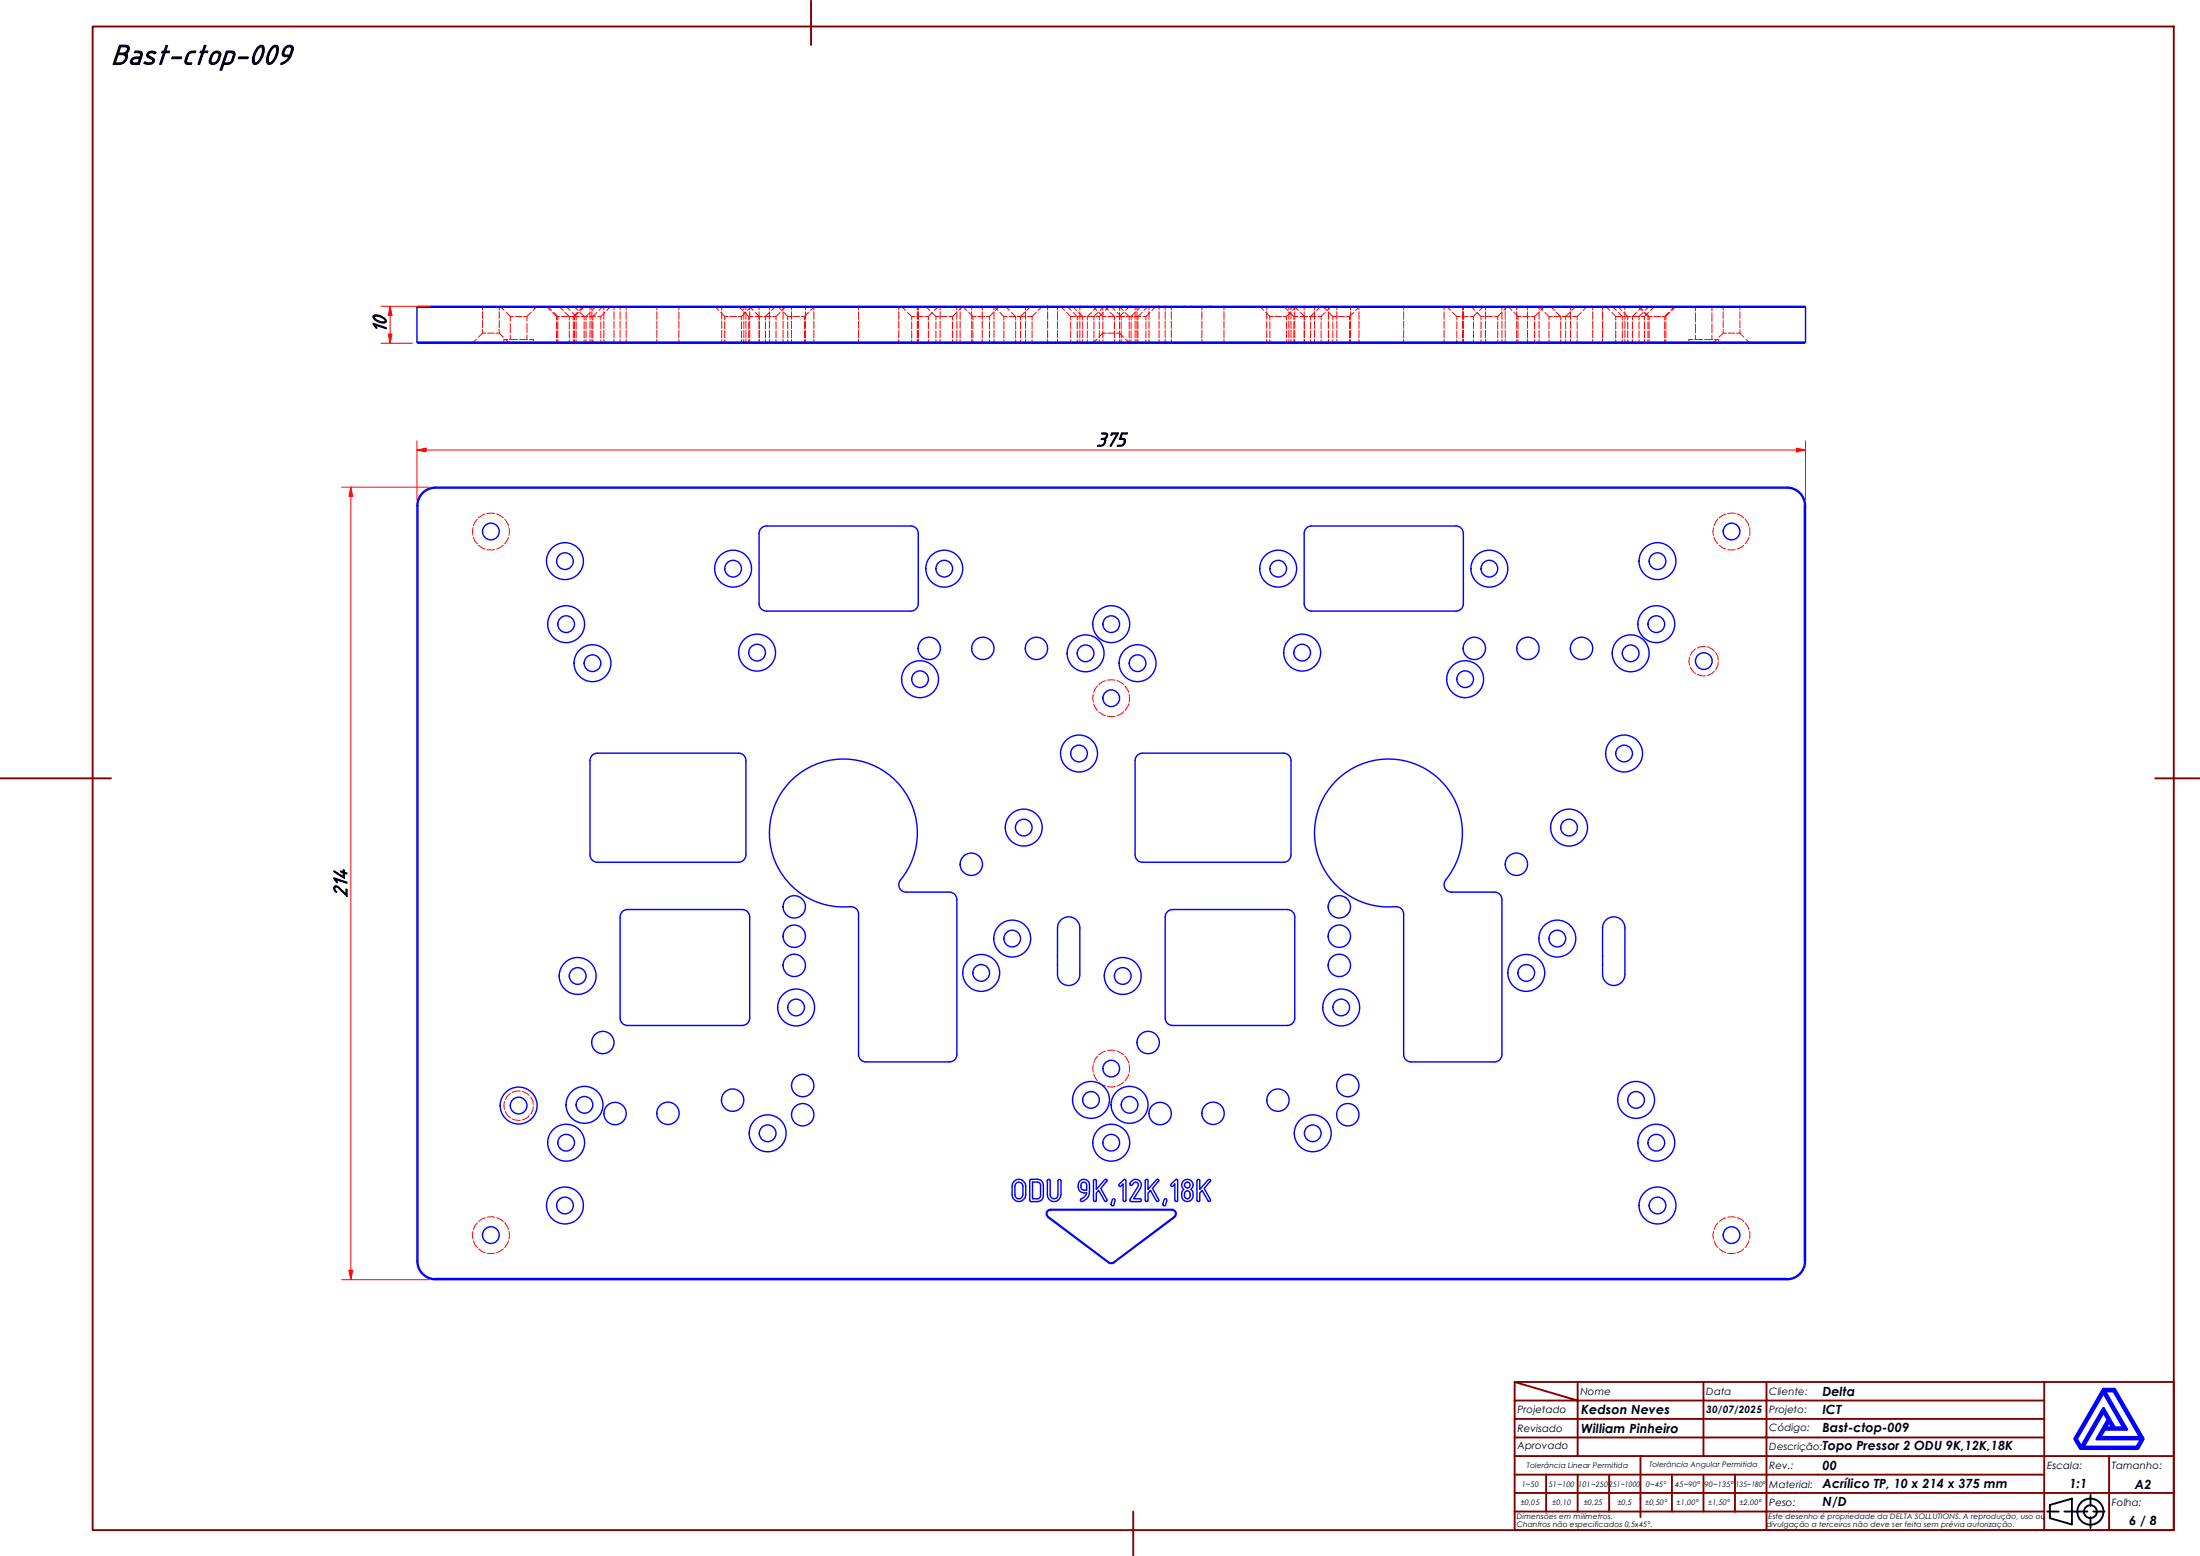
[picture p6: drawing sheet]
<svg xmlns="http://www.w3.org/2000/svg" width="594mm" height="420mm" viewBox="0 0 594 420" stroke-linecap="round" stroke-linejoin="round" font-family="sans-serif">
<!-- layer: Hidden (ABNT) -->
<g fill="none" stroke="#f00" stroke-width=".27">
<path d="M128.7 91.6l-1.1 1.1M130.3 90h.9M130.3 90l-1.1 1M130.3 82.7v1M130.3 84.2v1.9M130.3 86.6v1.9M130.3 89v1M131.6 90h1.9M133.9 90h.9M134.8 90l1.1 1M134.8 82.7v1M134.8 84.2v1.9"/>
<path d="M134.8 86.6v1.9M134.8 89v1M135.1 82.7l1 1.1M136.1 92.4v.3M136.5 91.6l1 1.1M136.7 84.4l1.1 1M137.1 91.7h-1v.4M137.7 91.7h2.1M137.8 85.4h.9M137.8 85.4v1.3M137.8 87.4v2.4M137.8 90.5v1.2"/>
<path d="M139.2 85.4h1.8M140.3 91.7h2.1M141.4 85.4h.9M142.3 85.4v1.3M142.3 87.4v2.4M142.3 90.5v1.2M143 91.7h1.1v.4M143.4 84.4l-1.1 1M144.1 92.4v.3M145 82.7l-1 1.1M147.6 82.7l1.1 1.1M147.9 82.7l1.1 1.1"/>
<path d="M149.2 84.4l1.1 1M149.5 84.4l1.1 1v1M150.3 85.4h.9M150.3 85.4v1M150.3 86.9v1.9M150.3 89.3v1.9M150.3 91.7v1M150.6 86.9v1.9M150.6 89.3v1.9M150.6 91.7v1M150.9 82.7l1.2 1.1M151.6 85.4h1.9"/>
<path d="M152.6 84.4l1.1 1v1M152.8 82.7l1.1 1.1M153.7 86.9v1.9M153.7 89.3v1.9M153.7 91.7v1M153.9 85.4h1.4M154.5 84.4l1.1 1v1M154.8 86.9v1.9M154.8 89.3v1.9M154.8 91.7v1M154.9 82.7l1.2 1.1M155.1 86.9v1.9"/>
<path d="M155.1 89.3v1.9M155.1 91.7v1M155.4 85.4h1.1M155.6 86.9v1.9M155.6 89.3v1.9M155.6 91.7v1M155.9 84.4l-1.1 1v1M156.2 84.4l-1.1 1v1M156.6 84.4l1.1 1v1M156.9 85.4h1.8M157.5 82.7l-1 1.1M157.7 86.9v1.9"/>
<path d="M157.7 89.3v1.9M157.7 91.7v1M157.9 82.7l-1.1 1.1M158.2 86.9v1.9M158.2 89.3v1.9M158.2 91.7v1M159.2 85.4h1.6M159.3 82.7v1M159.3 84.2v2M159.3 86.7v2M159.3 89.2v2M159.3 91.7v1"/>
<path d="M159.3 84.4l-1.1 1v1M159.8 82.7v1M159.8 84.2v2M159.8 86.7v2M159.8 89.2v2M159.8 91.7v1M160.1 86.9v1.9M160.1 89.3v1.9M160.1 91.7v1M161 82.7l-1.1 1.1M161.2 84.4l-1.1 1v1M161.5 85.4h.7"/>
<path d="M162.2 85.4v1M162.2 86.9v1.9M162.2 89.3v1.9M162.2 91.7v1M162.8 82.7l-1.1 1.1M163.1 82.7v1M163.1 84.2v2M163.1 86.7v2M163.1 89.2v2M163.1 91.7v1M163.3 84.4l-1.1 1M165 82.7l-1.2 1.1"/>
<path d="M165.8 82.7v1M165.8 84.2v2M165.8 86.7v2M165.8 89.2v2M165.8 91.7v1M167.4 82.7v1M167.4 84.2v2M167.4 86.7v2M167.4 89.2v2M167.4 91.7v1M169.1 82.7v1M169.1 84.2v2"/>
<path d="M169.1 86.7v2M169.1 89.2v2M169.1 91.7v1M177.4 82.7v1M177.4 84.2v2M177.4 86.7v2M177.4 89.2v2M177.4 91.7v1M183.3 82.7v1M183.3 84.2v2M183.3 86.7v2M183.3 89.2v2"/>
<path d="M183.3 91.7v1M193 82.7l1.1 1.1M194.6 84.4l1.1 1M194.9 82.7v1M194.9 84.2v2M194.9 86.7v2M194.9 89.2v2M194.9 91.7v1M195.7 85.4h.9M195.7 85.4v1M195.7 86.9v1.9M195.7 89.3v1.9"/>
<path d="M195.7 91.7v1M197 85.4h1.9M199.3 85.4h.9M199.4 82.7l1.1 1.1M200.2 85.4v1M200.2 86.9v1.9M200.2 89.3v1.9M200.2 91.7v1M200.9 82.7v1M200.9 84.2v2M200.9 86.7v2M200.9 89.2v2"/>
<path d="M200.9 91.7v1M201 84.4l1.2 1M201.3 84.4l-1.1 1M201.4 82.7v1M201.4 84.2v2M201.4 86.7v2M201.4 89.2v2M201.4 91.7v1M202.2 85.4h1.1M202.2 85.4v1M202.2 86.9v1.9M202.2 89.3v1.9"/>
<path d="M202.2 91.7v1M202.3 82.7l1.1 1.1M202.4 82.7v1M202.4 84.2v2M202.4 86.7v2M202.4 89.2v2M202.4 91.7v1M202.9 82.7l-1 1.1M203.9 85.4h2M204 84.4l1 1v1M205 82.7v1M205 84.2v2"/>
<path d="M205 86.7v2M205 89.2v2M205 91.7v1M205 86.9v1.9M205 89.3v1.9M206.4 85.4h1.8M206.7 86.9v1.9M206.7 89.3v1.9M206.7 91.7v1M207.8 84.4l-1.1 1v1M207.8 82.7v1M207.8 84.2v2"/>
<path d="M207.8 86.7v2M207.8 89.2v2M207.8 91.7v1M208.7 85.4h.8M209.4 82.7l-1.1 1.1M209.5 85.4v1M209.5 86.9v1.9M209.5 89.3v1.9M209.5 91.7v1M210 82.7l1.1 1.1M210.6 84.4l-1.1 1M211.5 82.7v1"/>
<path d="M211.5 84.2v2M211.5 86.7v2M211.5 89.2v2M211.5 91.7v1M211.6 84.4l1.1 1M212.3 82.7l-1.1 1.1M212.7 85.4h.9M212.7 85.4v1M212.7 86.9v1.9M212.7 89.3v1.9M212.7 91.7v1M213.7 82.7v1"/>
<path d="M213.7 84.2v2M213.7 86.7v2M213.7 89.2v2M213.7 91.7v1M214.1 85.4h1.8M216.3 85.4h.9M217.2 85.4v1M217.2 86.9v1.9M217.2 89.3v1.9M217.2 91.7v1M217.5 82.7v1M217.5 84.2v2"/>
<path d="M217.5 86.7v2M217.5 89.2v2M217.5 91.7v1M218.3 84.4l-1.1 1M219.8 82.7v1M219.8 84.2v2M219.8 86.7v2M219.8 89.2v2M219.8 91.7v1M220 82.7l-1.1 1.1M231.8 82.7v1M231.8 84.2v2"/>
<path d="M231.8 86.7v2M231.8 89.2v2M231.8 91.7v1M242.7 82.7v1M242.7 84.2v2M242.7 86.7v2M242.7 89.2v2M242.7 91.7v1M243.4 82.7l1.1 1.1M245 84.4l1.2 1M246.2 85.4h.9M246.2 85.4v1"/>
<path d="M246.2 86.9v1.9M246.2 89.3v1.9M246.2 91.7v1M247.5 85.4h1.8M247.7 82.7v1M247.7 84.2v2M247.7 86.7v2M247.7 89.2v2M247.7 91.7v1M247.9 82.7v1M247.9 84.2v2M247.9 86.7v2"/>
<path d="M247.9 89.2v2M247.9 91.7v1M248 82.7v1M248 84.2v2M248 86.7v2M248 89.2v2M248 91.7v1M249.7 85.4h1M249.9 82.7l1.2 1.1M250.7 85.4v1M250.7 86.9v1.9M250.7 89.3v1.9"/>
<path d="M250.7 91.7v1M251.6 84.4l1.1 1M251.8 84.4l-1.1 1M252.7 85.4h.9M252.7 85.4v1M252.7 86.9v1.9M252.7 89.3v1.9M252.7 91.7v1M253.4 82.7l-1.1 1.1M253.9 82.7v1M253.9 84.2v2M253.9 86.7v2"/>
<path d="M253.9 89.2v2M253.9 91.7v1M254.1 85.4h1.7M256.3 85.4h.9M257.2 85.4v1M257.2 86.9v1.9M257.2 89.3v1.9M257.2 91.7v1M258.3 84.4l-1.1 1M258.4 82.7v1M258.4 84.2v2M258.4 86.7v2"/>
<path d="M258.4 89.2v2M258.4 91.7v1M258.9 83.8l1.1-1.1 1 1.1M259.3 82.7v1M259.3 84.2v2M259.3 86.7v2M259.3 89.2v2M259.3 91.7v1M261.6 84.4l1.1 1M262.4 82.7v1M262.4 84.2v2M262.4 86.7v2"/>
<path d="M262.4 89.2v2M262.4 91.7v1M262.7 85.4h.9M262.7 85.4v1M262.7 86.9v1.9M262.7 89.3v1.9M262.7 91.7v1M264 85.4h1.9M265.2 82.7v1M265.2 84.2v2M265.2 86.7v2M265.2 89.2v2"/>
<path d="M265.2 91.7v1M266.3 85.4h.9M267.2 85.4v1M267.2 86.9v1.9M267.2 89.3v1.9M267.2 91.7v1M268.3 84.4l-1.1 1M268.4 82.7l1 1.1M268.4 82.7v1M268.4 84.2v2M268.4 86.7v2M268.4 89.2v2"/>
<path d="M268.4 91.7v1M269.9 82.7l-1 1.1M270 84.4l1.1 1M271.1 85.4h.9M271.1 85.4v1M271.1 86.9v1.9M271.1 89.3v1.9M271.1 91.7v1M271.5 82.7l1.1 1.1M272.5 85.4h1.8M273.1 84.4l1.2 1M273.3 82.8h.1"/>
<path d="M273.3 82.7h.1M273.3 82.8h.6M274.1 82.8h.1M274.1 82.7h.1M274.3 85.4v1M274.3 86.9v1.9M274.3 89.3v1.9M274.3 91.7v1M274.5 82.8h1.3M274.7 85.4h2.2M275.6 86.9v1.9M275.6 89.3v1.9"/>
<path d="M275.6 91.7v1M276.2 82.8h.1M276.2 82.7h.1M276.4 82.8h.6M276.7 84.4l-1.1 1v1M276.9 82.7v1M276.9 84.2v2M276.9 86.7v2M276.9 89.2v2M276.9 91.7v1M277 82.8h.1M277 82.7h.1"/>
<path d="M277.5 85.4h1.2M278.1 82.8h.1M278.1 82.7h.1M278.3 82.8h.7M278.3 82.7l-1.1 1.1M278.7 85.4v1M278.7 86.9v1.9M278.7 89.3v1.9M278.7 91.7v1M278.8 82.8h.1M278.8 82.7h.1M279.6 82.8h1.1"/>
<path d="M279.8 84.4l-1.1 1M281 82.8h.1M281 82.7h.1M281.2 82.8h.5M281.5 82.7l-1.1 1.1M281.7 82.8h.1M281.7 82.7h.1M282.4 82.8h.1M282.4 82.7h.1M282.4 82.8h.2M282.6 82.8h.1M282.6 82.7h.1"/>
<path d="M282.8 82.8h1.2M282.8 82.8h.1M282.8 82.7h.1M282.9 82.7v1M282.9 84.2v2M282.9 86.7v2M282.9 89.2v2M282.9 91.7v1M283.6 82.8h.1M283.6 82.7h.1M284.6 82.8h2.2M285.6 82.7v1"/>
<path d="M285.6 84.2v2M285.6 86.7v2M285.6 89.2v2M285.6 91.7v1M285.7 82.8h.1M285.7 82.7h.1M286.4 82.7l1.1 1.1M286.5 82.8h.1M286.5 82.7h.1M287.3 82.8h2.2M288 84.4l1.1 1M288.2 82.7l1 1.1"/>
<path d="M289.1 85.4h1.3M289.1 85.4v1M289.1 86.9v1.9M289.1 89.3v1.9M289.1 91.7v1M289.6 82.7l1.1 1.1M289.8 84.4l1.1 1v1M290.1 82.8h2.1M290.9 86.9v1.9M290.9 89.3v1.9M290.9 91.7v1M291.1 85.4h2.1"/>
<path d="M291.1 82.8h.1M291.1 82.7h.1M291.3 84.4l1.1 1v1M291.6 82.7v1M291.6 84.2v2M291.6 86.7v2M291.6 89.2v2M291.6 91.7v1M291.7 82.8h.1M291.7 82.7h.1M291.9 82.8h.1M291.9 82.7h.1"/>
<path d="M292.4 86.9v1.9M292.4 89.3v1.9M292.4 91.7v1M292.8 82.8h2.2M293.4 82.8h.1M293.4 82.7h.1M293.6 86.9v1.9M293.6 89.3v1.9M293.6 91.7v1M293.7 85.4h1.8M294.2 82.8h.1M294.2 82.7h.1"/>
<path d="M294.8 84.4l-1.2 1v1M295.1 82.7l1.1 1.1M295.3 82.8h.1M295.3 82.7h.1M295.4 86.9v1.9M295.4 89.3v1.9M295.4 91.7v1M295.5 82.8h2.2M296 85.4h.9M296 82.8h.1M296 82.7h.1M296.2 91.6l-1.1 1.1"/>
<path d="M296.4 82.7l-1.1 1.1M296.5 84.4l-1.1 1v1M296.7 82.8h.1M296.7 82.7h.1M296.7 84.4l1.1 1h.9M296.9 85.4v1M296.9 86.9v1.9M296.9 89.3v1.9M296.9 91.7v1M297.1 83.8l1-1.1 1.2 1.1M297.2 82.8h.1M297.2 82.7h.1"/>
<path d="M297.8 82.7v1.1M297.8 84.4v2M297.8 86.9v1.9M297.8 89.3v1.9M297.8 91.7v1M297.9 84.4l-1 1M298.3 82.8h.1M298.3 82.7h.1M298.3 82.8h1.5M298.7 82.8h.1M298.7 82.7h.1M298.7 90h-.9l-1.1 1"/>
<path d="M298.9 82.8h.1M298.9 82.7h.1M299 82.8h.1M299 82.7h.1M299.1 85.4h1.9M299.1 90h1.9M299.6 82.7l-1.1 1.1M299.8 84.4l1.1 1v1M300 82.8h.1M300 82.7h.1M300 82.7l1.1 1.1M300.3 82.8h1.6"/>
<path d="M300.4 82.8h.1M300.4 82.7h.1M300.9 86.9v1.9M300.9 89.3v1.9M300.9 91.7v1M301.1 82.8h.1M301.1 82.7h.1M301.4 85.4h1.1M301.4 90h.9l1.1 1M301.7 84.4l1.1 1v1M302.1 82.8h.1M302.1 82.7h.1"/>
<path d="M302.1 82.7l1.2 1.1M302.3 82.7v1.1M302.3 84.4v2M302.3 86.9v1.9M302.3 89.3v1.9M302.3 91.7v1M302.5 82.8h2.1M302.6 85.4h1.1M302.8 82.8h.1M302.8 82.7h.1M302.8 86.9v1.9M302.8 89.3v1.9"/>
<path d="M302.8 91.7v1M303.3 82.8h.1M303.3 82.7h.1M303.4 84.4l-1.1 1M303.8 84.4l1.1 1v1M304 91.6l1.1 1.1M304 82.8h.1M304 82.7h.1M304.2 85.4h1.7M304.9 86.9v1.9M304.9 89.3v1.9M304.9 91.7v1"/>
<path d="M305.1 82.7l-1.1 1.1M305.1 82.8h.1M305.1 82.7h.1M305.2 82.8h.1M305.2 82.7h.1M305.2 82.8h2.1M305.4 86.9v1.9M305.4 89.3v1.9M305.4 91.7v1M306.1 82.8h.1M306.1 82.7h.1M306.4 85.4h1.6"/>
<path d="M306.5 82.7v1M306.5 84.2v2M306.5 86.7v2M306.5 89.2v2M306.5 91.7v1M306.5 84.4l-1.1 1v1M307 82.7v1M307 84.2v2M307 86.7v2M307 89.2v2M307 91.7v1M307.3 86.9v1.9"/>
<path d="M307.3 89.3v1.9M307.3 91.7v1M307.4 82.8h.1M307.4 82.7h.1M307.9 82.8h2.2M308.2 82.7l-1.1 1.1M308.2 82.8h.1M308.2 82.7h.1M308.4 84.4l-1.1 1v1M308.7 85.4h.7M309.2 82.8h.1M309.2 82.7h.1"/>
<path d="M309.4 85.4v1M309.4 86.9v1.9M309.4 89.3v1.9M309.4 91.7v1M310 82.8h.1M310 82.7h.1M310.1 82.7l-1.2 1.1M310.3 82.7v1M310.3 84.2v2M310.3 86.7v2M310.3 89.2v2M310.3 91.7v1"/>
<path d="M310.5 84.4l-1.1 1M310.6 82.8h.1M310.6 82.7h.1M310.6 82.8h2.2M311.2 82.8h.1M311.2 82.7h.1M312.2 82.7l-1.1 1.1M312.2 82.8h.1M312.2 82.7h.1M312.7 82.8h.1M312.7 82.7h.1M312.9 82.8h.1"/>
<path d="M312.9 82.7h.1M313 82.7v1M313 84.2v2M313 86.7v2M313 89.2v2M313 91.7v1M313.4 82.8h2.1M314 82.8h.1M314 82.7h.1M314.3 82.8h.1M314.3 82.7h.1M314.6 82.7v1"/>
<path d="M314.6 84.2v2M314.6 86.7v2M314.6 89.2v2M314.6 91.7v1M315.1 82.8h.1M315.1 82.7h.1M316.1 82.8h.1M316.1 82.7h.1M316.1 82.8h1.3M316.3 82.7v1M316.3 84.2v2M316.3 86.7v2"/>
<path d="M316.3 89.2v2M316.3 91.7v1M316.7 82.8h.1M316.7 82.7h.1M317.2 82.8h.1M317.2 82.7h.1M317.4 82.8h.1M317.4 82.7h.1M317.5 82.8h.3M317.7 82.8h.1M317.7 82.7h.1M317.9 82.8h.1"/>
<path d="M318 82.7h.1M319.1 82.8h.1M319.1 82.7h.1M319.1 82.8h.5M319.7 82.8h.1M319.7 82.7h.1M319.8 82.8h.1M319.8 82.7h.1M320.1 82.8h1M321.4 82.8h.1M321.4 82.7h.1M321.6 82.8h.1"/>
<path d="M321.6 82.7h.1M321.6 82.8h.6M322.2 82.8h.1M322.2 82.7h.1M323.2 82.8h.1M323.2 82.7h.1M323.5 82.8h.2M323.8 82.8h.4M324 82.8h.1M324 82.7h.1M324.4 82.8h.8M324.5 82.7v1"/>
<path d="M324.5 84.2v2M324.5 86.7v2M324.5 89.2v2M324.5 91.7v1M324.6 82.8h.1M324.6 82.7h.1M325.2 82.8h.1M325.2 82.7h.1M325.7 82.8h.6M326.2 82.8h.1M326.2 82.7h.1M326.4 82.8h.2"/>
<path d="M326.6 82.8h.1M326.6 82.7h.1M326.8 82.8h.1M326.8 82.7h.1M326.9 82.8h.1M326.9 82.7h.1M330.5 82.7v1M330.5 84.2v2M330.5 86.7v2M330.5 89.2v2M330.5 91.7v1M340.2 82.7l1 1.1"/>
<path d="M341.8 84.4l1.1 1M342.1 82.7v1M342.1 84.2v2M342.1 86.7v2M342.1 89.2v2M342.1 91.7v1M342.9 85.4h.9M342.9 85.4v1M342.9 86.9v1.9M342.9 89.3v1.9M342.9 91.7v1M344.2 85.4h1.9"/>
<path d="M346.5 85.4h.9M346.6 82.7l1.1 1.1M347.4 85.4v1M347.4 86.9v1.9M347.4 89.3v1.9M347.4 91.7v1M348 82.7v1M348 84.2v2M348 86.7v2M348 89.2v2M348 91.7v1M348.2 84.4l1.2 1"/>
<path d="M348.5 84.4l-1.1 1M348.6 82.7v1M348.6 84.2v2M348.6 86.7v2M348.6 89.2v2M348.6 91.7v1M349.4 85.4h1.1M349.4 85.4v1M349.4 86.9v1.9M349.4 89.3v1.9M349.4 91.7v1M349.5 82.7l1.1 1.1"/>
<path d="M349.6 82.7v1M349.6 84.2v2M349.6 86.7v2M349.6 89.2v2M349.6 91.7v1M350.1 82.7l-1 1.1M351.1 85.4h2M351.2 84.4l1 1v1M352.2 82.7v1M352.2 84.2v2M352.2 86.7v2M352.2 89.2v2"/>
<path d="M352.2 91.7v1M352.2 86.9v1.9M352.2 89.3v1.9M353.6 85.4h1.8M353.9 86.9v1.9M353.9 89.3v1.9M353.9 91.7v1M355 82.7v1M355 84.2v2M355 86.7v2M355 89.2v2M355 91.7v1"/>
<path d="M355 84.4l-1.1 1v1M355.9 85.4h.8M356.6 82.7l-1.1 1.1M356.7 85.4v1M356.7 86.9v1.9M356.7 89.3v1.9M356.7 91.7v1M357.2 82.7l1.1 1.1M357.8 84.4l-1.1 1M358.7 82.7v1M358.7 84.2v2M358.7 86.7v2"/>
<path d="M358.7 89.2v2M358.7 91.7v1M358.8 84.4l1.1 1M359.5 82.7l-1.1 1.1M359.9 85.4h1M359.9 85.4v1M359.9 86.9v1.9M359.9 89.3v1.9M359.9 91.7v1M361 82.7v1M361 84.2v2M361 86.7v2"/>
<path d="M361 89.2v2M361 91.7v1M361.3 85.4h1.8M363.5 85.4h.9M364.4 85.4v1M364.4 86.9v1.9M364.4 89.3v1.9M364.4 91.7v1M364.7 82.7v1M364.7 84.2v2M364.7 86.7v2M364.7 89.2v2"/>
<path d="M364.7 91.7v1M365.6 84.4l-1.2 1M367 82.7v1M367 84.2v2M367 86.7v2M367 89.2v2M367 91.7v1M367.2 82.7l-1.1 1.1M379 82.7v1M379 84.2v2M379 86.7v2M379 89.2v2"/>
<path d="M379 91.7v1M390 82.7v1M390 84.2v2M390 86.7v2M390 89.2v2M390 91.7v1M390.7 82.7l1 1.1M392.2 84.4l1.2 1M393.4 85.4h.9M393.4 85.4v1M393.4 86.9v1.9M393.4 89.3v1.9"/>
<path d="M393.4 91.7v1M394.7 85.4h1.8M395 82.7v1M395 84.2v2M395 86.7v2M395 89.2v2M395 91.7v1M395.1 82.7v1M395.1 84.2v2M395.1 86.7v2M395.1 89.2v2M395.1 91.7v1"/>
<path d="M397 85.4h.9M397.2 82.7l1.1 1.1M397.9 85.4v1M397.9 86.9v1.9M397.9 89.3v1.9M397.9 91.7v1M398.8 84.4l1.1 1M399 84.4l-1.1 1M399.9 85.4h.9M399.9 85.4v1M399.9 86.9v1.9M399.9 89.3v1.9"/>
<path d="M399.9 91.7v1M400.6 82.7l-1.1 1.1M401.1 82.7v1M401.1 84.2v2M401.1 86.7v2M401.1 89.2v2M401.1 91.7v1M401.3 85.4h1.7M403.5 85.4h.9M404.4 85.4v1M404.4 86.9v1.9M404.4 89.3v1.9"/>
<path d="M404.4 91.7v1M405.5 84.4l-1.1 1M405.6 82.7v1M405.6 84.2v2M405.6 86.7v2M405.6 89.2v2M405.6 91.7v1M406.1 83.8l1.1-1.1 1 1.1M406.5 82.7v1M406.5 84.2v2M406.5 86.7v2M406.5 89.2v2"/>
<path d="M406.5 91.7v1M408.8 84.4l1.1 1M409.6 82.7v1M409.6 84.2v2M409.6 86.7v2M409.6 89.2v2M409.6 91.7v1M409.9 85.4h.9M409.9 85.4v1M409.9 86.9v1.9M409.9 89.3v1.9M409.9 91.7v1"/>
<path d="M411.2 85.4h1.9M412.5 82.7v1M412.5 84.2v2M412.5 86.7v2M412.5 89.2v2M412.5 91.7v1M413.5 85.4h.9M414.4 85.4v1M414.4 86.9v1.9M414.4 89.3v1.9M414.4 91.7v1M415.5 84.4l-1.1 1"/>
<path d="M415.5 82.7l1.1 1.1M415.6 82.7v1M415.6 84.2v2M415.6 86.7v2M415.6 89.2v2M415.6 91.7v1M417.1 82.7l-1 1.1M417.2 84.4l1.1 1M418.3 85.4h.9M418.3 85.4v1M418.3 86.9v1.9M418.3 89.3v1.9"/>
<path d="M418.3 91.7v1M418.7 82.7l1.1 1.1M419.7 85.4h1.7M420.3 84.4l1.1 1M421.4 85.4v1M421.4 86.9v1.9M421.4 89.3v1.9M421.4 91.7v1M421.9 85.4h2.2M422.8 86.9v1.9M422.8 89.3v1.9M422.8 91.7v1"/>
<path d="M423.9 84.4l-1.1 1v1M424.1 82.7v1M424.1 84.2v2M424.1 86.7v2M424.1 89.2v2M424.1 91.7v1M424.7 85.4h1.2M425.6 82.7l-1.2 1.1M425.9 85.4v1M425.9 86.9v1.9M425.9 89.3v1.9M425.9 91.7v1"/>
<path d="M427 84.4l-1.1 1M428.7 82.7l-1.2 1.1M430.1 82.7v1M430.1 84.2v2M430.1 86.7v2M430.1 89.2v2M430.1 91.7v1M432.8 82.7v1M432.8 84.2v2M432.8 86.7v2M432.8 89.2v2M432.8 91.7v1"/>
<path d="M433.6 82.7l1.1 1.1M435.2 84.4l1.1 1M435.4 82.7l1 1.1M436.3 85.4h1.3M436.3 85.4v1M436.3 86.9v1.9M436.3 89.3v1.9M436.3 91.7v1M436.8 82.7l1.1 1.1M437 84.4l1.1 1v1M438.1 86.9v1.9M438.1 89.3v1.9"/>
<path d="M438.1 91.7v1M438.3 85.4h2.1M438.5 84.4l1 1v1M438.8 82.7v1M438.8 84.2v2M438.8 86.7v2M438.8 89.2v2M438.8 91.7v1M439.5 86.9v1.9M439.5 89.3v1.9M439.5 91.7v1M440.8 86.9v1.9"/>
<path d="M440.8 89.3v1.9M440.8 91.7v1M440.9 85.4h1.8M442 84.4l-1.2 1v1M442.3 82.7l1.1 1.1M442.5 82.7l1.2 1.1M442.6 86.9v1.9M442.6 89.3v1.9M442.6 91.7v1M443.2 85.4h.9M443.6 82.7l-1.1 1.1M443.7 84.4l-1.1 1v1"/>
<path d="M443.9 84.4l1.1 1M444.1 85.4v1M444.1 86.9v1.9M444.1 89.3v1.9M444.1 91.7v1M444.2 84.4l1.1 1v1M445 85.4h1.2M445 85.4v1M445 86.9v1.9M445 89.3v1.9M445 91.7v1M445.1 84.4l-1 1"/>
<path d="M445.3 82.7l-1.1 1.1M445.3 86.9v1.9M445.3 89.3v1.9M445.3 91.7v1M446.7 85.4h1.7M446.8 82.7l-1.1 1.1M448.9 85.4h.9M449.5 86.9v1.9M449.5 89.3v1.9M449.5 91.7v1M449.8 85.4v1M449.8 86.9v1.9"/>
<path d="M449.8 89.3v1.9M449.8 91.7v1M450.6 84.4l-1.1 1v1M450.9 84.4l-1.1 1M452.2 82.7l-1 1.1M452.6 82.7l-1.1 1.1M456.1 92.4v.3M457.1 91.7h-1v.4M457.6 91.7h2.2M457.8 82.7v1.2M457.8 84.5v2.4M457.8 87.5v2.4"/>
<path d="M457.8 90.5v1.2M460.3 91.7h2.2M462.3 82.7v1.2M462.3 84.5v2.4M462.3 87.5v2.4M462.3 90.5v1.2M463 91.7h1.1v.4M463.7 91.6l-1.2 1.1M464.1 92.4v.3M465.3 90h.9M465.3 90l-1.1 1M465.3 82.7v1"/>
<path d="M465.3 84.2v1.9M465.3 86.6v1.9M465.3 89v1M466.7 90h1.7M468.9 90h.9M469.8 90l1.1 1M469.8 82.7v1M469.8 84.2v1.9M469.8 86.6v1.9M469.8 89v1M471.5 91.6l1.1 1.1M131 138.8l-1.8 1"/>
<path d="M131.5 138.7h2.1M134.1 138.8l1.3 .6 .5 .5M466 138.8l-1.8 1M466.5 138.7h2.1M469.1 138.8l1.4 .6 .4 .5M127.7 142.5v2.1M127.8 145.1l.5 1.1 .6 .7M128.9 140.2l-.6 .7-.5 1.1M129.2 147.2l1 .8 .8 .3M133.6 148.4h-2.1M135.9 147.2l-1.8 1.1M136.3 140.2l1 1.8"/>
<path d="M137.3 145.1l-1 1.8M137.4 142.5v2.1M462.7 142.5l-.2 1.1 .2 1M462.9 145.1l.4 1.1 .6 .7M463.9 140.2l-1 1.8M464.2 147.2l1.1 .8 .7 .3M468.6 148.4h-2.1M470.9 147.2l-.4 .4-1.4 .7M471.2 140.2l1 1.8M472.2 145.1l-1 1.8M472.4 142.5v2.1M456.2 177.5l-.1 1 .1 1.1"/>
<path d="M457.8 175.2l-1 1-.4 .8M460.5 174.6l-1.6 .1-.6 .3M461 174.7l1.4 .6 .5 .5M463.3 176.2l.6 1.1 .1 1M464 178.8l-.1 .9-.6 1.2M295.2 187.5v2.1M295.3 190.1l1.1 1.8M296.4 185.2l-.6 .7-.5 1.1M296.7 192.3l1.8 1M298.5 183.8l-.7 .3-1.1 .7M299 193.4h2.1M299 183.6l2.1 .1"/>
<path d="M301.6 183.8l1.8 1M303.4 192.2l-.4 .4-1.4 .7M303.8 185.2l1 1.8M304.8 190l-1 1.9M304.9 187.5v2.1M456.4 180.1l.4 .8 1 .9M458.3 182.1l.6 .3 1.6 .1M462.9 181.3l-.5 .5-1.4 .6M136.2 297.4v2.2M137.9 295.3l-1.1 .9-.3 .7M140.5 294.6l-1.7 .1-.5 .3M141 294.7l1.4 .6 .5 .5"/>
<path d="M143.3 296.2l.6 1.1 .1 .9M144 298.8l-.1 1-.6 1.1M295.2 287.5v2M295.3 290l.5 1.1 .6 .7M296.4 285.2l-.6 .7-.5 1.1M296.7 292.3l1.1 .7 .7 .2M298.5 283.8l-.7 .3-1.1 .7M299 283.6l2.1 .1M301.1 293.3l-.7 .2-1.4-.1M301.6 283.8l1.8 1M303.4 292.2l-1.8 1.1M303.8 285.2l1 1.8"/>
<path d="M304.8 290l-1 1.9M304.9 287.5v2M136.5 300.1l.3 .8 1.1 1M138.3 302.1l.5 .3 1.7 .1M142.9 301.3l-.5 .5-1.4 .6M127.7 332.5v2.1M127.8 335.1l.5 1 .6 .7M128.9 330.2l-.6 .7-.5 1.1M129.2 337.2l1 .8 .8 .2M131 328.8l-.8 .3-1 .7M131.5 328.7l1.4-.2 .7 .2M133.6 338.4h-2.1"/>
<path d="M134.1 328.8l1.3 .6 .5 .5M135.9 337.2l-1.8 1M136.3 330.2l1 1.8M137.3 335.1l-1 1.7M137.4 332.5v2.1M462.7 332.5l-.2 1 .2 1.1M462.9 335.1l.4 1 .6 .7M463.9 330.2l-.6 .7-.4 1.1M464.2 337.2l1.1 .8 .7 .2M466 328.8l-.7 .3-1.1 .7M466.5 328.7l1.4-.2 .7 .2M468.6 338.4h-2.1"/>
<path d="M469.1 328.8l1.4 .6 .4 .5M470.9 337.2l-.4 .4-1.4 .6M471.2 330.2l1 1.8M472.2 335.1l-1 1.7M472.4 332.5v2.1"/>
</g>
<!-- layer: Visible (ABNT) -->
<g fill="none" stroke="#00f" stroke-width=".38">
<path d="M112.6 92.4h375l-.4 .3h-374.4zM112.6 83v9.4M112.8 82.7h374.4l.4 .3h-375zM487.6 83v9.4M117.5 131.6h365.1a5 5 0 0 1 5 4.9v204M117.5 131.8h365.1a4.7 4.7 0 0 1 4.7 4.7M117.6 131.8a4.7 4.7 0 0 0-4.8 4.7v204M117.6 131.6a5 5 0 0 0-5 4.9v204M487.2 136.5v204M205 144.1v18.9a2 2 0 0 0 2 2M206.9 142h39.1a2 2 0 0 1 2 2M207 142a2 2 0 0 0-2 2"/>
<path d="M248 144.1v18.9a2 2 0 0 1-2 2h-39.1M352.2 144a2 2 0 0 1 2-2h39a2 2 0 0 1 2 2M352.2 144.1v18.9a2 2 0 0 0 1.9 2h39.1a2 2 0 0 0 2-2v-18.9M159.3 205.4a2 2 0 0 1 2-2h38.1a2 2 0 0 1 2 2M159.3 205.4v25.4a2 2 0 0 0 2.1 2h38a2 2 0 0 0 2-2v-25.4M306.5 205.4v25.4a2 2 0 0 0 2 2h38.1a2 2 0 0 0 2-2v-25.4M306.5 205.4a2 2 0 0 1 2-2h38.1a2 2 0 0 1 2 2M390.3 237.6a20 20 0 0 0-7.1-30.8 20 20 0 0 0-28 14.8 20 20 0 0 0 21.6 23.2M390.4 237.6a2 2 0 0 0-.3 2.2 2 2 0 0 0 1.9 1.1M169.4 245.6a2 2 0 0 0-2 2v27.3M169.5 245.6h31M200.4 245.6a2 2 0 0 1 2 2v27.3"/>
<path d="M229.6 244.8a2 2 0 0 1 2.2 2v37.9M256.3 240.9h-11.6a2 2 0 0 1-1.8-1.1 2 2 0 0 1 .3-2.2 20 20 0 0 0-7.2-30.8 20 20 0 0 0-28 14.8 20 20 0 0 0 21.7 23.2M256.4 240.9a2 2 0 0 1 2 2v41.8M285.6 250.6a3 3 0 0 1 3-3 3 3 0 0 1 3 3M285.6 250.5v12.6a3 3 0 0 0 3 3 3 3 0 0 0 3-3v-12.6M285.6 258.1h.1M316.6 245.6a2 2 0 0 0-2 2v27.3M316.7 245.6h31M347.6 245.6a2 2 0 0 1 2 2v27.3M376.8 244.8a2 2 0 0 1 2.2 2v37.9M391.9 240.9h11.7a2 2 0 0 1 2 2v41.8M432.8 250.6a3 3 0 0 1 3-3 3 3 0 0 1 3 3"/>
<path d="M432.8 250.5v12.6a3 3 0 0 0 3 3 3 3 0 0 0 3-3v-12.6M432.8 258.1h.1M167.4 274.9a2 2 0 0 0 2 2M169.5 276.9h31M202.4 274.9a2 2 0 0 1-2 2M285.6 260.5v.1M314.6 274.9a2 2 0 0 0 2 2M316.7 276.9h31M349.6 274.9a2 2 0 0 1-2 2M432.8 260.5v.1M231.8 284.7a2 2 0 0 0 2 2h22.5M258.4 284.7a2 2 0 0 1-2 2"/>
<path d="M379 284.7a2 2 0 0 0 2 2M405.6 284.7a2 2 0 0 1-2 2h-22.5M273.8 319a1.84 1.84 0 0 1 2-.4 1.84 1.84 0 0 1 1.2 1.7v2.3a1.84 1.84 0 0 1-1.9 1.9 1.84 1.84 0 0 1-1.8-1.9v-2.3l.1-.7zM274.4 319.5a1.12 1.12 0 0 1 1.1-.2 1.12 1.12 0 0 1 .7 1v2.3a1.08 1.08 0 0 1-1.1 1.1 1.08 1.08 0 0 1-1-1.1v-2.3zM278.1 318.6a3.8 3.8 0 0 1 3.2 .3 5.9 5.9 0 0 1 .3 4.6l-.3 .5a3.8 3.8 0 0 1-3.2 .3zM278.8 319.2h1.4a.87 .87 0 0 1 .8 .8v2.9a.87 .87 0 0 1-.8 .8h-1.4zM282.9 318.6l.3-.2 .4 .4v3.8a1.05 1.05 0 0 0 1 1.1 1.05 1.05 0 0 0 1.1-1.1v-3.8l.4-.4 .4 .4v3.8a1.84 1.84 0 0 1-1.8 1.9 1.84 1.84 0 0 1-1.9-1.9zM291.6 318.9a1.52 1.52 0 0 1 1.7-.4 1.52 1.52 0 0 1 .9 1.5 4 4 0 0 1-.8 3.7l-1 .7-.3 .1-.4-.4 .1-.3 1.3-.9 .3-.8a1.94 1.94 0 0 1-2.1-.9 1.94 1.94 0 0 1 .3-2.3zM292.1 319.4a.76 .76 0 0 1 .9-.1 .76 .76 0 0 1 .4 .7v1.4h-.7a1.12 1.12 0 0 1-.6-2zM295.4 318.6h.6v.2v2.4l2.3-2.6h.6v.4l-1.7 1.9 1.7 3-.1 .4-.4 .1-1.7-3-.7 .8v2.1h-.6zM302.3 319.7l1.4-1.3 .3 .2v5.5l-.3 .4-.4-.4v-4.5l-.8 .8-.3-.1zM305.4 319.1a1.54 1.54 0 0 1 2.2-.4 1.54 1.54 0 0 1 .3 2.2l-1.8 2.8 2 .1v.5h-2.9v-.5l2.1-3.4a.74 .74 0 0 0 .1-.8 .74 .74 0 0 0-.8-.4l-1.1 .9-.3-.1-.1-.3z"/>
<path d="M309.4 318.6h.5l.1 .2v2.4l2.3-2.6h.6v.4l-1.7 1.9 1.7 3-.1 .4-.4 .1-1.8-3-.6 .8-.1 2.1h-.5zM316.2 319.7l1.4-1.3 .3 .2 .1 5.5-.4 .4-.4-.4v-4.5l-.7 .8-.4-.4zM319.5 318.9a1.53 1.53 0 0 1 2.3 0 1.53 1.53 0 0 1-.2 2.3 1.89 1.89 0 0 1 .5 1.9 1.89 1.89 0 0 1-1.5 1.4 1.87 1.87 0 0 1-1.5-1.4 1.87 1.87 0 0 1 .6-1.9 1.54 1.54 0 0 1-.2-2.3zM323.3 318.6h.6l.1 .2v2.4l2.3-2.6h.5v.4l-1.6 1.9 1.6 3v.4l-.5 .1-1.7-3-.6 .8-.1 2.1h-.6zM283 328.7l16.4 12.3a1.17 1.17 0 0 0 1.4 0M283 328.7a1.17 1.17 0 0 1-.4-1.3 1.17 1.17 0 0 1 1.1-.8h32.8a1.18 1.18 0 0 1 1.1 .8 1.18 1.18 0 0 1-.4 1.3l-16.4 12.3M300.5 323.8h.5l.1 .3-.3 1.3-.4 .2-.2-.1-.2-.4zM314.5 323.8h.5l.1 .3-.3 1.3-.4 .2-.3-.1-.1-.4zM317 328.5a.98 .98 0 0 0 .4-1.1 .98 .98 0 0 0-.9-.7h-32.8a.99 .99 0 0 0-.9 .7 .99 .99 0 0 0 .3 1.1l16.4 12.3 .6 .2 .6-.2 16.4-12.3M320.1 321.8a.73 .73 0 0 1 .8-.2 .73 .73 0 0 1 .5 .7 1.04 1.04 0 0 1-.8 1.4l-.2-.1a1.27 1.27 0 0 1-.3-1.8zM112.6 340.6a5 5 0 0 0 5 4.9M112.8 340.6a4.7 4.7 0 0 0 4.8 4.7"/>
<path d="M117.5 345.2h365M487.3 340.6a4.7 4.7 0 0 1-4.7 4.7M487.6 340.6a5 5 0 0 1-5 4.9h-365.1"/>
<circle cx="132.6" cy="143.5" r="2.25"/>
<circle cx="152.6" cy="151.5" r="2.25"/>
<circle cx="152.6" cy="151.5" r="5"/>
<circle cx="198" cy="153.6" r="2.25"/>
<circle cx="198" cy="153.6" r="5"/>
<circle cx="255" cy="153.6" r="2.25"/>
<circle cx="255" cy="153.6" r="5"/>
<circle cx="345.2" cy="153.6" r="2.25"/>
<circle cx="345.2" cy="153.6" r="5"/>
<circle cx="402.2" cy="153.6" r="2.25"/>
<circle cx="402.2" cy="153.6" r="5"/>
<circle cx="447.6" cy="151.5" r="2.25"/>
<circle cx="447.6" cy="151.5" r="5"/>
<circle cx="467.6" cy="143.5" r="2.25"/>
<circle cx="152.9" cy="168.5" r="2.25"/>
<circle cx="152.9" cy="168.5" r="5"/>
<circle cx="160" cy="179.1" r="2.25"/>
<circle cx="160" cy="179.1" r="5"/>
<circle cx="204.4" cy="176.2" r="2.25"/>
<circle cx="204.4" cy="176.2" r="5"/>
<circle cx="250.9" cy="175.1" r="3"/>
<circle cx="265.4" cy="175.1" r="3"/>
<circle cx="279.9" cy="175.1" r="3"/>
<circle cx="293.1" cy="176.4" r="2.25"/>
<circle cx="293.1" cy="176.4" r="5"/>
<circle cx="300.1" cy="168.5" r="2.25"/>
<circle cx="300.1" cy="168.5" r="5"/>
<circle cx="307.2" cy="179.1" r="2.25"/>
<circle cx="307.2" cy="179.1" r="5"/>
<circle cx="351.6" cy="176.2" r="2.25"/>
<circle cx="351.6" cy="176.2" r="5"/>
<circle cx="398.1" cy="175.1" r="3"/>
<circle cx="412.6" cy="175.1" r="3"/>
<circle cx="427.1" cy="175.1" r="3"/>
<circle cx="440.3" cy="176.4" r="2.25"/>
<circle cx="440.3" cy="176.4" r="5"/>
<circle cx="447.3" cy="168.5" r="2.25"/>
<circle cx="447.3" cy="168.5" r="5"/>
<circle cx="460.1" cy="178.5" r="2.25"/>
<circle cx="248.4" cy="183.4" r="2.25"/>
<circle cx="248.4" cy="183.4" r="5"/>
<circle cx="300.1" cy="188.5" r="2.25"/>
<circle cx="395.6" cy="183.4" r="2.25"/>
<circle cx="395.6" cy="183.4" r="5"/>
<circle cx="291.4" cy="203.5" r="2.25"/>
<circle cx="291.4" cy="203.5" r="5"/>
<circle cx="438.6" cy="203.5" r="2.25"/>
<circle cx="438.6" cy="203.5" r="5"/>
<circle cx="262.3" cy="233.4" r="3"/>
<circle cx="276.4" cy="223.5" r="2.25"/>
<circle cx="276.4" cy="223.5" r="5"/>
<circle cx="409.5" cy="233.4" r="3"/>
<circle cx="423.7" cy="223.5" r="2.25"/>
<circle cx="423.7" cy="223.5" r="5"/>
<circle cx="214.5" cy="252.8" r="3"/>
<circle cx="214.5" cy="244.9" r="3"/>
<circle cx="273.3" cy="253.4" r="2.25"/>
<circle cx="273.3" cy="253.4" r="5"/>
<circle cx="361.7" cy="252.8" r="3"/>
<circle cx="361.7" cy="244.9" r="3"/>
<circle cx="420.5" cy="253.4" r="2.25"/>
<circle cx="420.5" cy="253.4" r="5"/>
<circle cx="156" cy="263.5" r="2.25"/>
<circle cx="156" cy="263.5" r="5"/>
<circle cx="214.5" cy="260.7" r="3"/>
<circle cx="215" cy="272" r="2.25"/>
<circle cx="215" cy="272" r="5"/>
<circle cx="265" cy="262.7" r="2.25"/>
<circle cx="265" cy="262.7" r="5"/>
<circle cx="303.2" cy="263.5" r="2.25"/>
<circle cx="303.2" cy="263.5" r="5"/>
<circle cx="361.7" cy="260.7" r="3"/>
<circle cx="362.2" cy="272" r="2.25"/>
<circle cx="362.2" cy="272" r="5"/>
<circle cx="412.1" cy="262.7" r="2.25"/>
<circle cx="412.1" cy="262.7" r="5"/>
<circle cx="140" cy="298.5" r="2.25"/>
<circle cx="140" cy="298.5" r="5"/>
<circle cx="157.8" cy="298.3" r="2.25"/>
<circle cx="157.8" cy="298.3" r="5"/>
<circle cx="162.8" cy="281.5" r="3"/>
<circle cx="197.8" cy="297.1" r="3"/>
<circle cx="216.8" cy="293.1" r="3"/>
<circle cx="294.6" cy="297" r="2.25"/>
<circle cx="294.6" cy="297" r="5"/>
<circle cx="300.1" cy="288.6" r="2.25"/>
<circle cx="305" cy="298.3" r="2.25"/>
<circle cx="305" cy="298.3" r="5"/>
<circle cx="310" cy="281.5" r="3"/>
<circle cx="345.1" cy="297.1" r="3"/>
<circle cx="364" cy="293.1" r="3"/>
<circle cx="441.8" cy="297" r="2.25"/>
<circle cx="441.8" cy="297" r="5"/>
<circle cx="152.9" cy="308.6" r="2.25"/>
<circle cx="152.9" cy="308.6" r="5"/>
<circle cx="166.1" cy="300.7" r="3"/>
<circle cx="180.4" cy="300.6" r="3"/>
<circle cx="207.3" cy="306" r="2.25"/>
<circle cx="207.3" cy="306" r="5"/>
<circle cx="216.8" cy="301" r="3"/>
<circle cx="300.1" cy="308.6" r="2.25"/>
<circle cx="300.1" cy="308.6" r="5"/>
<circle cx="313.3" cy="300.7" r="3"/>
<circle cx="327.6" cy="300.6" r="3"/>
<circle cx="354.5" cy="306" r="2.25"/>
<circle cx="354.5" cy="306" r="5"/>
<circle cx="364" cy="301" r="3"/>
<circle cx="447.3" cy="308.6" r="2.25"/>
<circle cx="447.3" cy="308.6" r="5"/>
<circle cx="132.6" cy="333.5" r="2.25"/>
<circle cx="152.6" cy="325.5" r="2.25"/>
<circle cx="152.6" cy="325.5" r="5"/>
<circle cx="320.6" cy="320" r=".76"/>
<circle cx="447.6" cy="325.5" r="2.25"/>
<circle cx="447.6" cy="325.5" r="5"/>
<circle cx="467.6" cy="333.5" r="2.25"/>
</g>
<!-- layer: Borda A3/A4 (ABNT) -->
<g fill="none" stroke="#800000" stroke-width=".51">
<path d="M25 7.2h562v406h-562zM219 .2v12M0 210.2h30M582 210.2h12M409 373.2l17 5h-17M409 373.2h178v40h-178zM426 378.2h34v4.9h17M426 378.2v15M426 373.2v5M460 373.2v5h17v4.9M477 373.2v5h75M552 373.2v20h-143"/>
<path d="M409 383.1h51v10.1M409 398.2h17M417.5 398.2v10M434.5 398.2h-8.5v10M443 393.2v16.5M451.5 398.2v10h-42.5M460 398.2v10h8.5M468.5 398.2v10M477 398.2h-42.5v10M477 383.1v5.1h-68M477 398.2v10h75M477 383.1h75"/>
<path d="M477 398.2h75M552 388.2h-75v10M569.5 393.2v9.9h17.5M587 393.2h-35v9.9h17.5v10.1M306 408.2v12M409 403.1h143v10.1M451.5 408.2h8.5M468.5 408.2h8.5v5"/>
</g>
<path d="M568 376l5.5 9.6h-2.5l-3-5.3-6 10.5-1.3-2.3zM568 375.1h3l7.7 13.4-1.4 2.6h-15.5l-1.5-2.6zM568.3 375.6h2.5l7.2 12.6h-11l1.3-2.3h5.9zM568 381.2l1.3 2.1-3 5.2h12l-1.3 2.3h-14.5zM569.5 383.8l1 1.8h-2z" fill="none" stroke="#00f" stroke-width=".83"/>
<!-- layer: 0 -->
<path d="M561.8 391.1h15.5" fill="none" stroke="#000" stroke-width=".27"/>
<g fill="none" stroke="#000" stroke-width=".51">
<path d="M552.8 408.2h3.1M553.5 406.4l6-1.7v6.9l-6-1.7zM557.5 408.2h6.2M564.5 403.6v3M564.5 409.7v3M565.3 408.2h3"/>
<circle cx="564.5" cy="408.2" r="3.5"/>
<circle cx="564.5" cy="408.2" r="1.75"/>
</g>
<path d="M105.3 82.7v2.5" fill="none" stroke="#f00" stroke-width=".27"/>
<path d="M105.3 82.7l.6 2.5h-1.1z" fill="#f00"/>
<path d="M105.3 82.7l.6 2.5h-1.1zM105.3 90.2v2.5" fill="none" stroke="#f00" stroke-width=".27"/>
<path d="M104.8 90.2h1.1l-.6 2.5z" fill="#f00"/>
<path d="M102.9 92.7h8.5M102.9 82.7h13.2M104.8 90.2h1.1l-.6 2.5zM105.3 85.2v5M112.6 121.5h2.5" fill="none" stroke="#f00" stroke-width=".27"/>
<path d="M112.6 121.5l2.5-.5v1z" fill="#f00"/>
<path d="M112.6 121.5l2.5-.5v1zM485.1 121.5h2.5" fill="none" stroke="#f00" stroke-width=".27"/>
<path d="M485.1 121l2.5 .5-2.5 .5z" fill="#f00"/>
<path d="M112.6 119v16M487.6 119v16M94.7 131.6v2.4M115.1 121.5h370M485.1 121l2.5 .5-2.5 .5z" fill="none" stroke="#f00" stroke-width=".27"/>
<path d="M94.7 131.6l.5 2.4h-1z" fill="#f00"/>
<path d="M94.7 131.6l.5 2.4h-1zM94.7 343v2.5" fill="none" stroke="#f00" stroke-width=".27"/>
<path d="M94.2 343h1l-.5 2.5z" fill="#f00"/>
<path d="M92.3 131.6h23.8M94.7 134v209M92.3 345.5h23.8M94.2 343h1l-.5 2.5z" fill="none" stroke="#f00" stroke-width=".27"/>
<text font-size="8.1" x="30" y="17.3">Bast-ctop-009</text>
<g font-size="5.6">
<text x="104.3" y="90" transform="rotate(-90 104.3 90)">10</text>
<text x="295.9" y="120.4">375</text>
<text x="93.7" y="242.4" transform="rotate(-90 93.7 242.4)">214</text>
</g>
<g font-size="3.4">
<text x="492.1" y="376.9">Delta</text>
<text x="427" y="381.9">Kedson Neves</text>
<text x="492.1" y="381.9">ICT</text>
<text x="427" y="386.9">William Pinheiro</text>
<text x="492.1" y="386.6">Bast-ctop-009</text>
<text x="492.1" y="391.6">Topo Pressor 2 ODU 9K,12K,18K</text>
<text x="492.1" y="396.9">00</text>
<text x="492.1" y="401.9">Acrílico TP, 10 x 214 x 375 mm</text>
<text x="558.8" y="401.9">1:1</text>
<text x="576.5" y="401.9">A2</text>
<text x="492.1" y="406.7">N/D</text>
<text x="575" y="411.7">6 / 8</text>
</g>
<g font-size="2.7">
<text x="426.8" y="376.7">Nome</text>
<text x="460.8" y="376.7">Data</text>
<text x="477.8" y="376.7">Cliente:</text>
<text x="409.8" y="381.4">Projetado</text>
<text x="460.8" y="381.5">30/07/2025</text>
<text x="477.8" y="381.4">Projeto:</text>
<text x="409.8" y="386.7">Revisado</text>
<text x="477.8" y="386.4">Código:</text>
<text x="409.8" y="391.4">Aprovado</text>
<text x="477.8" y="391.5">Descrição:</text>
<text x="477.8" y="401.7">Material:</text>
<text x="477.8" y="396.7">Rev.:</text>
<text x="552.8" y="396.7">Escala:</text>
<text x="570.3" y="396.7">Tamanho:</text>
<text x="477.8" y="406.6">Peso:</text>
<text x="570.3" y="406.7">Folha:</text>
</g>
<g font-size="2">
<text x="410.9" y="401.4">1~50</text>
<text x="412.3" y="396.4">Tolerância Linear Permitida</text>
<text x="418.2" y="401.4">51~100</text>
<text x="426.1" y="401.4">101~250</text>
<text x="434.5" y="401.4">251~1000</text>
<text x="444.4" y="401.4">0~45°</text>
<text x="445.4" y="396.2">Tolerância Angular Permitida</text>
<text x="452.4" y="401.4">45~90°</text>
<text x="460.3" y="401.4">90~135°</text>
<text x="468.7" y="401.4">135~180°</text>
<text x="410.7" y="406.3">±0,05</text>
<text x="419.2" y="406.3">±0,10</text>
<text x="427.7" y="406.3">±0,25</text>
<text x="436.8" y="406.3">±0,5</text>
<text x="444.2" y="406.3">±0,50°</text>
<text x="452.8" y="406.3">±1,00°</text>
<text x="461.3" y="406.3">±1,50°</text>
<text x="469.7" y="406.3">±2,00°</text>
<text x="409.6" y="410.2">Dimensões em milímetros.</text>
<text x="409.6" y="412.3">Chanfros não especificados 0,5x45°.</text>
<text x="477" y="412.3">divulgação a terceiros não deve ser feita sem prévia autorização.</text>
<text x="477.6" y="410.2">Este desenho é propriedade da DELTA SOLLUTIONS. A reprodução, uso ou</text>
</g>
</svg>
